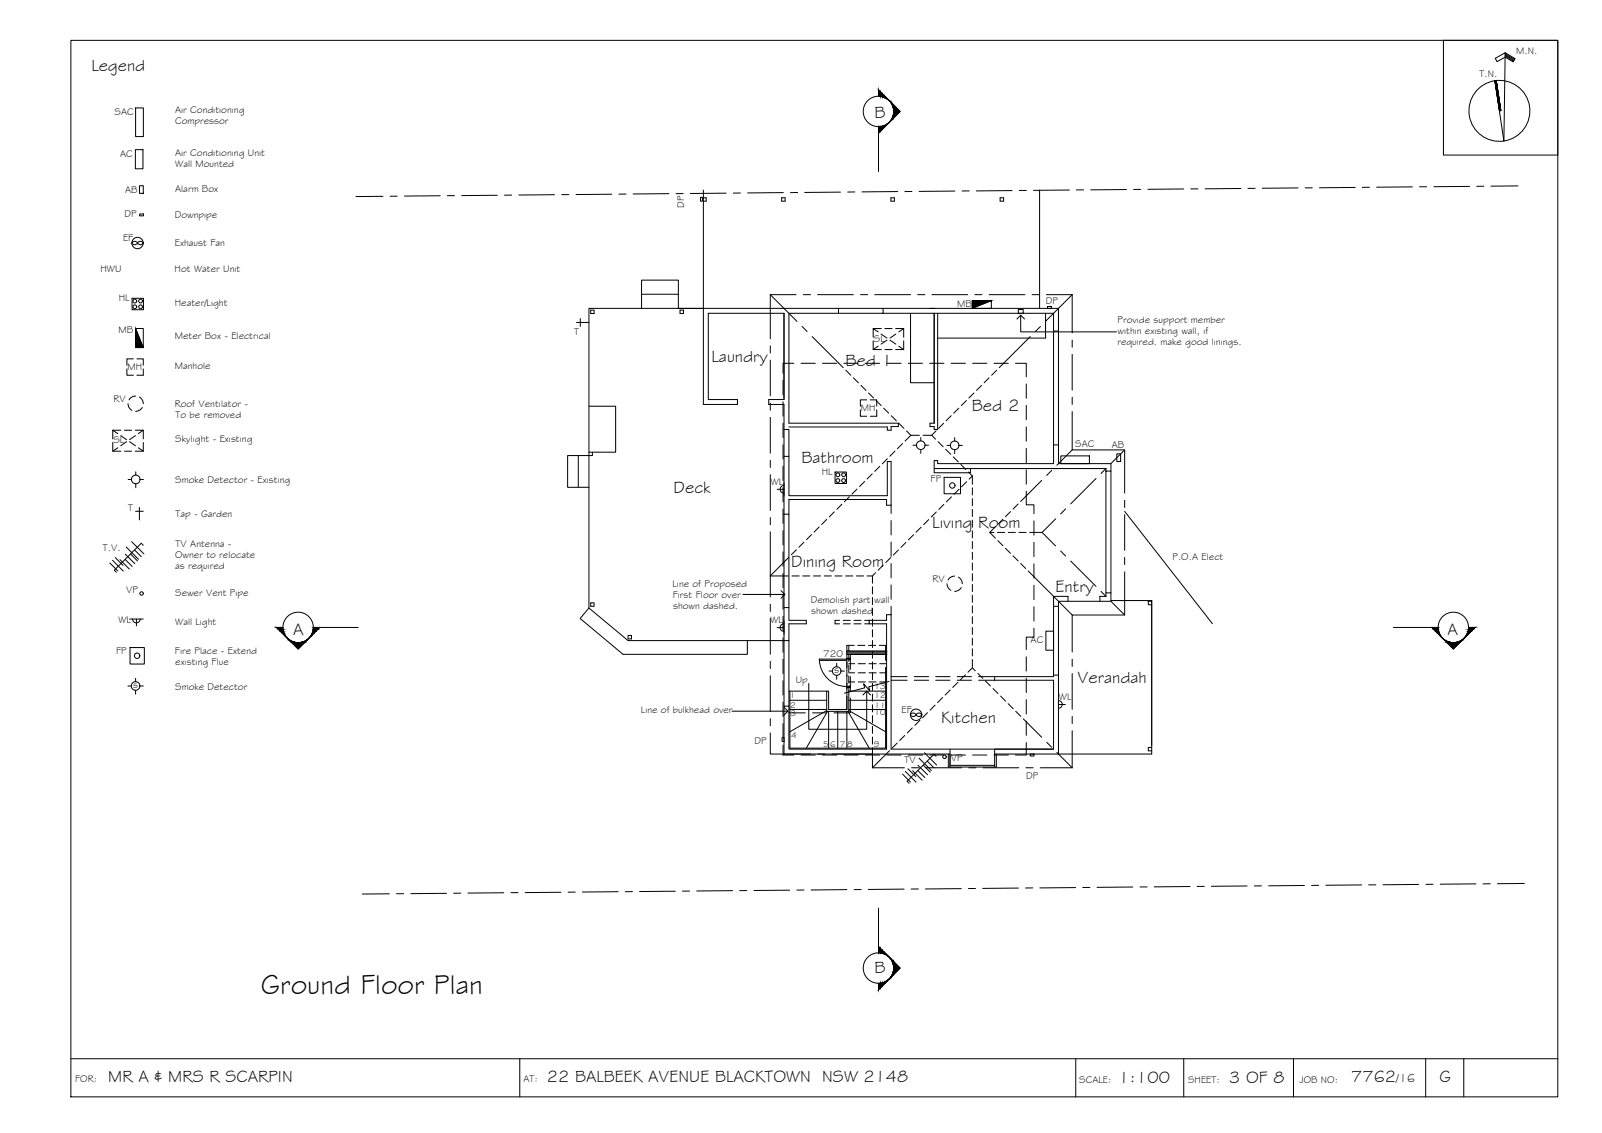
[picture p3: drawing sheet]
<svg xmlns="http://www.w3.org/2000/svg" width="420mm" height="297mm" viewBox="0 0 420 297" stroke-linecap="round" stroke-linejoin="round" font-family="sans-serif">
<!-- layer: HATCH -->
<path d="M222.1 170.7l10.4 .9v-.9zM222.1 170.7l10.4 .9h-10.4z" fill="#545454" stroke="#545454" stroke-width=".26"/>
<!-- layer: BORDER -->
<g fill="none" stroke="#000" stroke-width=".26">
<path d="M18.6 10.6h390v277h-390zM378.6 10.6h30v30.1h-30zM394.8 13.8l2.5 1.6-.5 .8-2-1.2-2.2 1.2-.4-.9 2.6-1.5-.4 23.2-2.3-15.8M394.8 14.1l2.4 1.5M394.8 14.4l2.3 1.4M394.8 14.7l2.2 1.3M392.4 21.1l1.2 7.9M18.6 277.6h390M136.3 277.6v10M282.1 277.6v10M310.5 277.6v10M339.2 277.6v10"/>
<path d="M373.9 277.6v10M383.9 277.6v10"/>
<circle cx="393.3" cy="29.1" r="8"/>
</g>
<!-- layer: 0.13 -->
<path d="M214.9 172.8a7.2 7.2 0 0 0 7.2 7.2M233.2 178.7l-5.4 1.4 .3 1-1.6-1.8 .3 1-5.3 1.4" fill="none" stroke="#000" stroke-width=".26"/>
<!-- layer: EXISTING -->
<g fill="none" stroke="#000" stroke-width=".26">
<path d="M184.5 49.8v56.2h8.9v-1.3h-7.6v-22.6h19.8M184.5 51.9h.7v.8h-.7M205 51.9h.9v.8h-.9zM233.7 51.9h.9v.8h-.9zM262.3 51.9h.9v.8h-.9zM272.7 49.8v31M168.3 77.1h9.6M154.9 81.3h.9v.9h-.9zM168.3 80.8v-7.4h9.6v7.4h6.6M178.4 81.3h.9v.9h-.9zM184.5 80.8h-30v78.6M184.5 80.8h35.4"/>
<path d="M205.6 82.1v22.6h-4v1.3h4v6.6M205.6 82.1v22.6M219.9 82.1h-13v28.8h28.7v.9h-1.9v1h-1v-.9h-25.8M219.9 80.8h11.7v1.3h-11.7zM231.5 82.1h44.8v4.7M231.5 80.8h46.1v6M238.8 82.1v18.2h6.2M245 82.1v28.8h-1.1v.9h1.1v.8h.9v-30.5M274.2 82.1v6.5h-28.3M276.3 86.8h1.3v29.8h-1.3zM151.7 119.4v8.4M154.5 118.5h.9v.9h-6.5v8.4h5.6"/>
<path d="M154.5 106.5h7v12h-6.1M205.6 112.6h1.3v7h-1.3zM205.6 119.6v15.2M206.9 119.6v10.4h25.8v-9h1v13.6M276.3 116.6v5h-30.4v-.9h-.9v2.1h45.1v.7M277.6 116.6v5h13.8v1.9M205.6 134.8h1.3v24.5h-1.3zM233.7 132.5h-1.2v-1.5h-25.6v3.8M233.7 136.5v3.7M245 122.8v1.1h9.5v-1.1M290.1 123.5h1.3v31.9h-1.3zM154.5 159.4l-2.3 2.8 11.2 9.3h32.6v-3.5"/>
<path d="M154.5 159.4l10.2 8.6h40.9M154.9 158h.9v1h-.9zM205.6 159.3v8.7M206.9 159.3v3.3h4.6v.9h-4.6v4.5M233.7 142.1v3.8M233.7 147.7v3.8M233.7 153.4v3.7M233.7 159v37.4h42.6M276.3 159h1.3v18h-1.3zM280.1 157.6v-1.2h-3.8v2.6M290.1 155.4v1h-1.6v1.2M291.4 155.4v2.2h-13.8v1.4"/>
<path d="M291.4 157.5h10.7v40.2h-41.2M302.1 157.6h-.9v1h.9M164.7 166.6h.9v.9h-.9zM205.6 168h1.3v17.1h-1.3zM220.2 162.6h-1.2v.9h1.2M221.2 162.6h1.8M221.2 163.5h1.8M224 162.6h1.8M224 163.5h1.8M226.8 163.5h5.7v32.9h-25.6v-11.3M233.7 161.2h-1.2v1.4h-5.7M233.7 177.4h4.2"/>
<path d="M233.7 178.3h4.2M239.8 177.4h3.8M239.8 178.3h3.8M245.4 177.4h3.8M245.4 178.3h3.8M251 177.4h3.8M251 178.3h3.8M256.7 178.3h19.6v18.1M260.9 177.4v.9M276.3 177v.4h-19.6M277.6 177v20.7M205.6 185.1v12.6h43.6v3.4"/>
<path d="M248.7 197.7v3.4h12.6v-3.4M249.2 196.4v4.3h11.7M260.9 197.7v3.4M276.3 196.4h-15.4v1.3M302.1 196h-.9v.8h.9"/>
</g>
<!-- layer: STAIRS -->
<g fill="none" stroke="#000" stroke-width=".26">
<path d="M222.1 179.1v6.9h-4.8v-4.8h-10.4M222.1 173.5v3.7M222.6 180v6.5h-5.8v-5.3M222.6 178.8h1.6M222.6 176.4h1.6M222.6 174h1.6M222.6 169.2v1.4M222.6 171.6v1.8M222.6 174.4v1.8M222.6 177.2v1.9M224 169.2h-1.9v2.4M225 169.2h1.9"/>
<path d="M225.1 178.8h1.9M225.1 176.4h1.9M225.1 174h1.9M227.8 169.2h1.9M227.9 178.8h1.9M227.9 176.4h1.9M227.9 174h1.9M230.6 169.2h1.9M230.7 178.8h1.6M230.7 176.4h1.6M230.7 174h1.6M232.3 175v21.1h-25.1v-14.9"/>
<path d="M232.3 169.2v3.9M207.2 186h9.6M207.2 183.6h9.6M216.8 186.3l-9.6 5.5M217 186.5l-5.5 9.6M217.3 186.5v9.6M219.7 186.5v9.6M222.1 186.5v9.6M222.4 186.5l5.6 9.6M222.6 186h9.7M222.6 183.6h9.7M222.6 181.2h9.7"/>
<path d="M222.6 186.3l9.7 5.5"/>
</g>
<!-- layer: NEWWORK -->
<g fill="none" stroke="#000" stroke-width=".26">
<path d="M205.4 99.7v3.8M208.2 95.2h-2.8v2.6M210.1 95.2h3.7M215.7 95.2h3.8M221.3 95.2h3.8M227 95.2h3.7M232.6 95.2h3.7M238.2 95.2h3.8M243.8 95.2h3.8M249.5 95.2h3.7M255.1 95.2h3.7M260.7 95.2h3.7"/>
<path d="M266.3 95.2h2.9v3.6M267.1 81.1h1.3v1h-1.3zM205.4 105.3v3.8M205.4 111v3.7M205.4 116.6v3.7M269.2 100.7v3.7M269.2 106.3v3.7M269.2 111.9v3.8M269.2 117.6v3.7M205.4 122.2v3.8M205.4 127.8v3.8M205.4 133.5v3.7"/>
<path d="M205.4 139.1v3.7M269.2 128.8v3.5h2v2.4M269.2 123.2v3.7M271.2 136.6v3.7M205.4 144.7v3.8M205.4 150.3v3.8M205.4 156v3.7M271.2 142.2v3.7M271.2 147.8v3.8M271.2 153.5v3.7M271.2 159.1v3.7M205.4 161.6v3.7"/>
<path d="M205.4 167.2v3.8M205.4 172.8v3.8M205.4 178.5v3.7M222.1 176.9v3.8M222.1 170.7h10.5M222.1 172.6h.9M223 171.6v3.9M223 177.4v3.7M232.6 171.6h-10.5v3.4M269.2 172.2v3.7M269.2 177.8v3.8M271.2 164.7v2.3h-2v3.3"/>
<path d="M205.4 195.3v2.6h2.8M205.4 184.1v3.7M205.4 189.7v3.8M206.9 186h3.9M206.9 186.9h4.3M210.1 197.9h3.7M212.6 186h3.8M213.1 186.9h3.7M215.7 197.9h3.8M221.3 197.9h3.8M222.1 182.6v3.4h-3.8M222.1 180.2h.9"/>
<path d="M223 183v3.9h-4.3M227 197.9h3.7M232.6 197.9h3.7M238.2 197.9h3.8M243.8 197.9h3.8M249.5 197.9h3.7M255.1 197.9h3.7M260.7 197.9h3.7M269.2 194.7v3.2h-2.9M269.2 183.4v3.8M269.2 189.1v3.7"/>
</g>
<!-- layer: ROOFPLAN EXIST. -->
<g fill="none" stroke="#000" stroke-width=".26">
<path d="M202 77.3h6.8M202 77.3v11.5M202 77.3l7 7M210.7 77.3h1.9M214.4 77.3h9.4M225.7 77.3h1.8M229.4 77.3h9.4M240.7 77.3h1.9M244.4 77.3h9.4M255.7 77.3h1.8M259.4 77.3h9.4M270.7 77.3h1.8"/>
<path d="M274.4 77.3h6.8M281.2 77.3v10M281.2 77.3l-7 7M202 90.7v1.9M202 94.4v9.4M210.4 85.6l1.3 1.3M213 88.2l8.2 8.2M221.8 97.1l1.3 1.3M223.8 99.1l1.3 1.3M259.4 99.1l-1.3 1.3M261.4 97.1l-1.3 1.3M270.2 88.2l-8.1 8.2"/>
<path d="M272.9 85.6l-1.3 1.3M281.2 89.2v1.8M281.2 92.9v9.4M202 105.7v1.9M202 109.4v9.4M225.8 101l1.3 1.4M227.8 103l1.3 1.3M229.8 105l1.3 1.3M231.8 107l1.3 1.3M233.8 109l1.3 1.3M234.7 118.3l-1.3 1.3M235.7 111l1.4 1.3"/>
<path d="M236.7 116.3l-1.3 1.3M237.7 113l1.2 1.1M238.9 114.1h2.2M238.9 114.1l-1.5 1.5M242.1 114.1h2.3l1 1M245.5 113l-1.1 1.1M246 115.8l1.4 1.3M247.5 111l-1.3 1.3M248 117.8l1.4 1.3M249.5 109l-1.4 1.3M250 119.8l1.3 1.3M251.5 107l-1.4 1.3"/>
<path d="M253.5 105l-1.4 1.3M255.4 103l-1.3 1.3M257.4 101l-1.3 1.4M281.2 107.9v10.1h13.8v11.3M281.2 104.2v1.8M281.2 118l-4 4M295 118l-3.6 3.5M202 120.7v1.8M202 124.4v9.4M202 135.7v1.9M202 139.4v17.1M214.8 138.2l-1.3 1.3"/>
<path d="M216.8 136.2l-1.3 1.3M218.8 134.2l-1.3 1.3M220.8 132.2l-1.3 1.3M222.8 130.2l-1.3 1.3M224.8 128.2l-1.4 1.4M226.8 126.2l-1.4 1.4M228.8 124.2l-1.4 1.4M230.7 122.3l-1.3 1.3M232.7 120.3l-1.3 1.3M241.6 138.2l-1.4 1.3M243.6 136.2l-1.4 1.4M245.6 134.2l-1.4 1.4"/>
<path d="M247.6 132.2l-1.4 1.4M249.5 130.3l-1.3 1.3M251.5 128.3l-1.3 1.3M252 121.8l1.3 1.3M253.5 126.3l-1.3 1.3M254 123.8l1 1M255 124.8v2.2M255 127.9v1.9M255 130.7v1.9M255 133.5v1.9M255 136.3v1.9M255 139.2v1.8"/>
<path d="M255 124.8l-.8 .8M259.6 139.6h1.1M261.1 138.1l-1.5 1.5 1.5 1.5M261.6 139.6h1.9M263 136.1l-1.3 1.3M264.4 139.6h1.9M265 134.1l-1.3 1.4M267 132.1l-1.3 1.4M267.2 139.6h1.9M270.1 139.6h3.2M273.2 126l-5.5 5.5M273.3 139.6l3.5 3.5"/>
<path d="M275.9 123.3l-1.4 1.3M276.8 136.1l-3.5 3.5M279.5 133.4l-1.3 1.3M287.5 125.4l-6.7 6.7M290.1 122.8l-1.3 1.3M295 131.2v1.8M295 134.9v9.4M202 158.4v1.9M206.9 146.1l-4.9 4.9h4.8M207.7 151h1.9M208.9 144.1l-1.4 1.4M210.5 151h1.9"/>
<path d="M210.8 142.1l-1.3 1.4M212.8 140.2l-1.3 1.3M213.3 151h1.9M216.2 151h1.8M219 151h1.8M221.8 151h1.9M224.6 151h1.9M227.4 151h1.4v1.9M228.8 153.8v1.9M228.8 156.6v1.9M228.8 159.5v1.8M229.6 150.1l-.8 .9"/>
<path d="M231.6 148.2l-1.3 1.3M233.6 146.2l-1.3 1.3M235.6 144.2l-1.3 1.3M237.6 142.2l-1.3 1.3M239.6 140.2l-1.3 1.3M255 142v1.8M255 144.8v1.9M255 147.6v1.9M255 150.4v1.9M255 153.2v1.9M255 156v1.9M255 158.8v1.9"/>
<path d="M261.7 141.7l1.3 1.4M263.7 143.7l1.3 1.4M265.7 145.7l1.3 1.4M267.7 147.7l1.3 1.3M269.7 149.7l11.5 11.5M278.2 144.5l1.3 1.3M280.8 147.1l6.7 6.6M288.8 155.1l1.3 1.3M291.4 157.7l3.6 3.5M295 149.9v11.3h-13.8v9.8M295 146.1v1.9M202 162.2v9.3"/>
<path d="M202 173.4v1.9M202 177.2v9.3M228.8 162.3v1.9M228.8 165.1v1.9M228.8 167.9v1.9M228.8 170.7v1.9M228.8 173.5v1.9M228.8 176.3v1.9M228.8 179.1v1.9M251.2 178.9l-1.3 1.3M253.2 176.9l-1.3 1.3M255 172.9v2.2l-1.1 1.1"/>
<path d="M255 175.1l.8 .8M255 161.7v1.8M255 164.5v1.8M255 167.3v1.9M255 170.1v1.9M256.5 176.5l1.3 1.4M258.5 178.5l1.3 1.3M281.2 172.8v1.9M281.2 176.6v9.4M202 192.1v5.6h10.6M202 188.4v1.9M214.5 197.7h1.9"/>
<path d="M218.2 197.7h10.6M228.8 182v1.8M228.8 184.8v1.9M228.8 187.6v1.9M228.8 190.4v1.9M228.8 193.2v1.9M228.8 196v5.3M233.3 196.8l-4.5 4.5M235.3 194.8l-1.3 1.3M237.3 192.8l-1.3 1.3M239.3 190.8l-1.3 1.4M241.3 188.8l-1.3 1.4"/>
<path d="M243.3 186.9l-1.4 1.3M245.2 184.9l-1.3 1.3M247.2 182.9l-1.3 1.3M249.2 180.9l-1.3 1.3M260.4 180.5l1.4 1.3M262.4 182.5l1.3 1.3M264.4 184.5l1.3 1.3M266.4 186.5l1.3 1.3M268.4 188.5l4.8 4.8M274.5 194.6l1.4 1.3M277.2 197.3l4 4M281.2 187.8v1.9"/>
<path d="M281.2 191.6v9.7M228.8 201.3h8.4M239.1 201.3h1.8M242.8 201.3h9.4M254.1 201.3h1.9M257.8 201.3h9.4M269.1 201.3h1.9M272.8 201.3h8.4"/>
</g>
<!-- layer: SECTION POINT -->
<g fill="#000" stroke="#000" stroke-width=".26">
<path d="M232.8 32.4l.4-.3zM232.8 26l.4 .4zM233.6 31.6l-.4 .5zM233.6 26.8l.3 .5zM234.4 27.6l1.7 1.6-1.7 1.7zM75 166.9l.4 .4zM75.7 167.7l.6 .3zM76.5 168.5h3.4l-1.7 1.7zM80.6 167.7l.4-.4zM81.4 166.9l-.4 .4zM378 166.9l.4 .4zM378.4 167.3l.4 .4z"/>
<path d="M379.5 168.5h3.3l-1.6 1.7zM383.1 168l.5-.3zM384.4 166.9l-.4 .4zM232.8 250.6l.4 .4zM232.8 257l.4-.4zM233.2 251l.4 .4zM233.9 255.7l-.3 .6zM234.4 252.1l1.7 1.7-1.7 1.7z"/>
<path d="M230.4 23.6l.5 .5v1.2zM230.4 23.6v1.6l.5 .1z"/>
<path d="M230.4 33.2h.5v1.2zM230.4 33.2v1.7l.5-.5z"/>
<path d="M230.9 24.1l.5 .5v.8zM230.9 24.1v1.2l.5 .1z"/>
<path d="M230.9 33.2l.5-.1v.8zM230.9 33.2v1.2l.5-.5z"/>
<path d="M231.4 24.6l.6 .5v.4zM231.4 24.6v.8l.6 .1z"/>
<path d="M231.4 33.1l.6-.2v.5zM231.4 33.1v.8l.6-.5z"/>
<path d="M232 25.1l.4 .7zM232 25.1v.4l.4 .3z"/>
<path d="M232 32.9l.4-.2v.2zM232 32.9v.5l.4-.5z"/>
<path d="M232.4 25.6l.4 .4zM232.4 25.6l.4 .4z"/>
<path d="M232.4 32.7l.4-.3zM232.4 32.7v.2l.4-.4z"/>
<path d="M233.6 26.8l.3 .5zM233.2 26.4l.4 .4z"/>
<path d="M233.9 31.2l-.3 .4zM233.6 31.6l.3-.2z"/>
<path d="M233.9 27.1l.3 .2v.5zM233.9 27.1l.3 .7z"/>
<path d="M234.2 30.6v.6h-.3zM233.9 31.2v.2l.3-.2z"/>
<path d="M234.2 27.3l.1 .2v.9zM234.2 27.3l.1 1.1z"/>
<path d="M234.3 30.1v.9l-.1-.4zM234.2 30.6v.6l.1-.2z"/>
<path d="M234.3 27.5l.1 1.4zM234.3 27.5l.1 1.4z"/>
<path d="M234.4 29.5v1.4zM234.3 30.1v.9z"/>
<path d="M72.5 164.5l.6 .5h1.1zM72.5 164.5h1.7v.5z"/>
<path d="M73.1 165l.5 .5h.7zM73.1 165h1.1l.1 .5z"/>
<path d="M73.6 165.5l.5 .5h.4zM73.6 165.5h.7l.2 .5z"/>
<path d="M74.1 166l.6 .5zM74.1 166h.4l.2 .5z"/>
<path d="M74.5 166.5l.5 .4zM74.5 166.5l.5 .4z"/>
<path d="M76.1 168l.2 .2h.5zM76.1 168l.7 .2z"/>
<path d="M75.7 167.7l.6 .3zM75.4 167.3l.4 .4z"/>
<path d="M76.3 168.2l1.1 .2zM76.3 168.2l1.1 .2z"/>
<path d="M76.5 168.4l1.4 .1zM76.5 168.4l1.4 .1z"/>
<path d="M78.5 168.5h1.4zM79 168.4h1z"/>
<path d="M79 168.4h1l-.4-.2zM79.6 168.2h.5l-.1 .2z"/>
<path d="M79.6 168.2h.5v-.2zM80.1 168h.3l-.3 .2z"/>
<path d="M80.1 168l.5-.3zM80.6 167.7l-.2 .3z"/>
<path d="M81.7 166.5l-.3 .4zM81.7 166.5h.2l-.5 .4z"/>
<path d="M81.9 166l-.2 .5h.2zM81.9 166h.4l-.4 .5z"/>
<path d="M82.1 165.5l-.2 .5h.4zM82.1 165.5h.7l-.5 .5z"/>
<path d="M82.2 165l-.1 .5h.7zM82.2 165h1.1l-.5 .5z"/>
<path d="M82.2 164.5v.5h1.1zM82.2 164.5h1.6l-.5 .5z"/>
<path d="M376.1 165l1.1-.5v.5zM375.5 164.5l.6 .5 1.1-.5z"/>
<path d="M376.6 165.5l.6-.5 .1 .5zM376.1 165l.5 .5 .6-.5z"/>
<path d="M377.3 165.5l.2 .5h-.5zM376.6 165.5l.4 .5 .3-.5z"/>
<path d="M377.5 166l.2 .5h-.2zM377 166l.5 .5v-.5z"/>
<path d="M377.7 166.5l.3 .4zM377.5 166.5l.5 .4-.3-.4z"/>
<path d="M378.8 167.7l.5 .3zM378.7 167.7l.3 .3z"/>
<path d="M379.3 168l.5 .2h-.5zM379 168l.3 .2v-.2z"/>
<path d="M379.4 168.4l.4-.2 .5 .2zM379.3 168.2l.1 .2 .4-.2z"/>
<path d="M379.5 168.5h1.4zM379.4 168.4h.9z"/>
<path d="M381.5 168.5l1.4-.1zM381.5 168.5l1.4-.1z"/>
<path d="M382 168.4l1.1-.2zM382 168.4l1.1-.2z"/>
<path d="M382.6 168.2l.7-.2-.2 .2zM382.6 168.2l.7-.2z"/>
<path d="M383.1 168l.5-.3zM383.6 167.7l.4-.4z"/>
<path d="M384.4 166.9l.4-.4zM384.6 166.5l-.2 .4 .4-.4z"/>
<path d="M384.6 166.5l.7-.5zM384.9 166l-.3 .5 .7-.5z"/>
<path d="M384.9 166l.9-.5-.5 .5zM385 165.5l-.1 .5 .9-.5z"/>
<path d="M385 165.5l1.3-.5-.5 .5zM385.2 165l-.2 .5 1.3-.5z"/>
<path d="M385.2 165l1.6-.5-.5 .5zM385.2 164.5v.5l1.6-.5z"/>
<path d="M230.9 257.8l-.5 1.7 .5-.6zM230.4 257.8h.5l-.5 1.7z"/>
<path d="M230.9 248.7l-.5 1.1h.5zM230.4 248.2l.5 .5-.5 1.1z"/>
<path d="M231.4 257.7l-.5 1.2 .5-.5zM230.9 257.8l.5-.1-.5 1.2z"/>
<path d="M231.4 249.2l-.5 .6 .5 .1zM230.9 248.7l.5 .5-.5 .6z"/>
<path d="M232 257.5l-.6 .9 .6-.5zM231.4 257.7l.6-.2-.6 .9z"/>
<path d="M231.4 249.9l.6 .2v-.4zM231.4 249.2l.6 .5-.6 .2z"/>
<path d="M232.4 257.3l-.4 .6zM232 257.5l.4-.2-.4 .6z"/>
<path d="M232 250.1l.4 .2v-.2zM232 249.7l.4 .4h-.4z"/>
<path d="M232.8 257l-.4 .5zM232.4 257.3l.4-.3-.4 .5z"/>
<path d="M232.4 250.3l.4 .3zM232.4 250.1l.4 .5-.4-.3z"/>
<path d="M233.9 255.7l-.3 .6zM233.6 256.2l-.4 .4z"/>
<path d="M233.6 251.4l.3 .5zM233.6 251.3l.3 .4z"/>
<path d="M234.2 255.2l-.3 .7 .3-.2zM234.2 255.2l-.3 .7z"/>
<path d="M233.9 251.9l.3 .5v-.5zM233.9 251.7l.3 .2h-.3z"/>
<path d="M234.3 254.6l-.1 1.1 .1-.1zM234.3 254.6l-.1 1.1z"/>
<path d="M234.3 252l-.1 .4 .1 .6zM234.2 251.9l.1 .1-.1 .4z"/>
<path d="M234.4 254.1l-.1 1.5zM234.4 254.1l-.1 1.5z"/>
<path d="M234.4 252.1v1.4zM234.3 252v1z"/>
</g>
<g fill="none" stroke="#000" stroke-width=".26">
<path d="M230.4 25.2v-1.6l5.7 5.6-5.7 5.7M230.4 33.2v11.8M74.2 164.5h-1.7l5.7 5.7 5.6-5.7M82.2 164.5h11.7M365.4 164.5h11.8M375.5 164.5l5.7 5.7 5.6-5.7h-1.6M230.4 238.1v11.7M230.4 248.2l5.7 5.6-5.7 5.7v-1.7"/>
<circle cx="230.4" cy="29.2" r="4"/>
<circle cx="78.2" cy="164.5" r="4"/>
<circle cx="381.2" cy="164.5" r="4"/>
<circle cx="230.4" cy="253.8" r="4"/>
</g>
<!-- layer: SERVICES -->
<g fill="none" stroke="#000" stroke-width=".26">
<path d="M35.5 39.2h2v5.1h-2zM35.6 28.3h2v7.5h-2zM36.6 48.7h1v2h-1zM36.6 56.1h1v.5h-1zM183.7 51.7h.5v1h-.5zM34.6 78.2h3v3h-3zM34.8 63.5a.86 .86 0 0 1 1.3 .2 .86 .86 0 0 1-1.5 0zM36.1 63.7a.86 .86 0 0 1 1.5 0M36.1 63.7a.86 .86 0 0 0 1.5 0M260 78.8h-5v2l5-2v2h-5M33.3 96.7v1.7h1.7M35 94.1h-1.7v1.7"/>
<path d="M35.5 86.1v5h2.1l-2.1-5h2.1v5M35.9 94.1h1.7v1.7M37.6 96.7v1.7h-1.7M151.2 84.5h3.3M152.2 83.5v2M229 89.4v2.2h2.1M229 86.1h2.1M230.3 87l-1.3-.9v2.3M230.3 90.8l-1.3 .8M231.1 87.6l1.5 1M232.1 86.1h1.9M232.1 91.6h1.9"/>
<path d="M232.6 89.2l-1.5 1M233.4 89.2l1.6 1M234.9 86.1h2.1v2.3M235 87.6l-1.6 1M235.7 90.8l1.3 .8M237 89.4v2.2h-2.1M237 86.1l-1.3 .9M274.7 80.3h1v.5h-1zM29.6 116v2.3h2.1M29.6 112.8h2.1M30.9 113.7l-1.3-.9v2.3M30.9 117.4l-1.3 .9"/>
<path d="M31.7 114.2l1.5 1.1M32.6 112.8h1.9M32.6 118.3h1.9M33.2 115.8l-1.5 1.1M33.6 105.8l.2 .9 .8 .9M34 115.8l1.5 1.1M35.5 112.8h2.1v2.3M35.5 114.2l-1.5 1.1M35.6 103.8l-1.2 .4-.6 .6M36.3 117.4l1.3 .9M36.6 104.1l.8 .9 .2 .8M37.3 106.8l-.5 .7-1.2 .3"/>
<path d="M37.6 116v2.3h-2.1M37.6 112.8l-1.3 .9M225.6 107.5v1.6h1.7M227.3 104.8h-1.7v1.7M228.2 104.8h1.7v1.7M229.9 107.5v1.6h-1.7M239.5 116.7h.9M241.5 114.7v.9M241.5 117.8v1.1M242.6 116.7h.9M248.4 116.8h.8M250.4 114.7v.9"/>
<path d="M250.4 117.9v1M251.5 116.8h.9M278.2 119.5h7.5v2.1h-7.5zM292.9 119h1v2h-1zM33.6 125.7h.9M35.5 134h2.1M35.6 123.7v.9M35.6 126.8v1.1M36.6 133v3.3M36.7 125.7h.9M203.8 128.3h1.8M205.6 127.3a1.01 1.01 0 0 0-1 1 1.01 1.01 0 0 0 1 1"/>
<path d="M205.6 126.5v3.6M219 123.8h3v3h-3zM247.6 125.2h4.3v4.2h-4.3zM295 134.1l23 29.4M28.8 147.6l2.1 2.1M29.5 146.9l2.8 2.8M30.2 146.2l2.1 2M31.5 146.7l2.4 2.5M32.8 146.7l1.9 1.8M32.9 145.3l2.5 2.5M33.1 143.4l3.2 3.2M34.2 145.2l1.9 1.9"/>
<path d="M34.5 142l3.2 3.2M35.3 144.2l1.7 1.7M37.6 143l-.6-.6-7 7.1 .5 .5M248.4 153l.2 .9 .8 .9M250.4 151l-.8 .2-1 .8M251.4 151.3l.8 .9 .2 .8M252.1 154l-.9 .9-.8 .1M33.5 179.8h.9M34 162.3h3.6M34.1 169.8h3.8v4.3h-3.8zM34.8 162.3a1.01 1.01 0 0 0 1 1 1.01 1.01 0 0 0 1-1M35.6 177.8v.9"/>
<path d="M35.8 162.3v1.8M36.7 179.8h.9M203.8 164.5h1.8M205.6 163.5a1.01 1.01 0 0 0-1 1 1.01 1.01 0 0 0 1 1M205.6 162.7v3.6M217.4 175.9h.9M219.4 173.9v.9M219.4 177.1v1M220.6 175.9h.9M274.3 165.5h2v5h-2zM35.6 181v1M205.1 193.4h.5v1h-.5z"/>
<path d="M239 187.1a.86 .86 0 0 1 1.3 .3 .86 .86 0 0 1-1.5 0zM240.5 187.1a.86 .86 0 0 1 1.3 .3 .86 .86 0 0 1-1.5 0zM241 198.8l3.2 3.2M242.5 197.4l3.1 3.2M243.2 199.5l1.7 1.8M245.5 198.3l-.5-.5-7.1 7 .5 .6M270.2 197.7h1v.5h-1zM277.6 183.7a1.01 1.01 0 0 1 1 1 1.01 1.01 0 0 1-1 1M277.6 184.7h1.8M277.6 182.9v3.6M236.7 202.9l2.1 2.1M237.4 202.2l2.8 2.9"/>
<path d="M238.1 201.5l2.1 2.1M239.4 202l2.5 2.5M240.7 202l1.9 1.8M240.8 200.6l2.5 2.5M242.1 200.6l1.9 1.8"/>
<circle cx="35.4" cy="78.9" r=".5"/>
<circle cx="36.1" cy="63.7" r="1.49"/>
<circle cx="36.9" cy="78.9" r=".5"/>
<circle cx="35.4" cy="80.4" r=".5"/>
<circle cx="36.9" cy="80.4" r=".5"/>
<circle cx="241.5" cy="116.7" r="1.13"/>
<circle cx="250.4" cy="116.8" r="1.13"/>
<circle cx="35.6" cy="125.7" r="1.13"/>
<circle cx="219.7" cy="124.5" r=".5"/>
<circle cx="219.7" cy="126" r=".5"/>
<circle cx="221.3" cy="126" r=".5"/>
<circle cx="221.3" cy="124.5" r=".5"/>
<circle cx="249.8" cy="127.3" r=".71"/>
<circle cx="37.1" cy="155.6" r=".46"/>
<circle cx="35.6" cy="179.8" r="1.13"/>
<circle cx="36" cy="171.9" r=".71"/>
<circle cx="219.4" cy="175.9" r="1.13"/>
<circle cx="240.3" cy="187.4" r="1.49"/>
<circle cx="247.7" cy="198.4" r=".46"/>
</g>
<path d="M255 78.8h5l-5 2zM35.5 86.1l2.1 5h-2.1z" fill="#000" stroke="#000" stroke-width=".26"/>
<!-- layer: 0 -->
<path d="M266.7 83.6l1-1 1 1M267.7 82.6v4.4h25.1M194.8 155.8h11M204.8 154.8l1 1-1 1M212.1 179.2v12h15.2v-10M192 186.5h14.7M205.7 185.5l1 1-1 .9M226.3 182.2l1-1 1 1" fill="none" stroke="#000" stroke-width=".26"/>
<!-- layer: BORDER -->
<g fill="#000" stroke="#000" stroke-width=".26">
<path d="M392.1 21.2l1.2 7.9zM392.1 21.2l.3-.1 .9 8z"/>
<path d="M392.4 21.1l.9 8 .3-.1zM392.4 21.1l1.2 7.9z"/>
</g>
<!-- layer: BOUNDARY -->
<g fill="none" stroke="#000" stroke-width=".26">
<path d="M100.4 51.5h-7M104.2 51.4h-1.9M115.5 51.3l-9.4 .1M117.3 51.3h1.9M130.4 51.2l-9.3 .1M134.2 51.2h-1.9M145.4 51l-9.3 .1M147.3 51h1.9M160.5 50.9l-9.4 .1M164.2 50.9h-1.9M175.4 50.8l-9.3 .1M179.2 50.8h-1.9"/>
<path d="M190.4 50.6l-9.3 .1M194.2 50.6h-1.9M205.5 50.5l-9.4 .1M209.2 50.5h-1.9M220.4 50.4l-9.3 .1M224.2 50.3h-1.9M235.4 50.2l-9.3 .1M239.2 50.2h-1.9M250.4 50.1l-9.3 .1M254.2 50.1h-1.9M265.4 50l-9.3 .1M269.2 49.9h-1.9"/>
<path d="M280.4 49.8l-9.3 .1M284.2 49.8h-1.9M295.4 49.7l-9.3 .1M299.2 49.6l-1.9 .1M310.4 49.5l-9.3 .1M312.3 49.5h1.9M325.4 49.4l-9.3 .1M329.2 49.4h-1.9M340.4 49.3l-9.3 .1M342.3 49.2h1.9M355.4 49.1l-9.3 .1M359.2 49.1h-1.9"/>
<path d="M370.4 49l-9.4 .1M372.3 49h1.9M385.4 48.9l-9.3 .1M389.2 48.8h-1.9M398.1 48.7l-7 .1M102.1 234.3l-7.1 .1M104 234.3h1.9M117.1 234.2l-9.4 .1M120.9 234.2h-1.9M132.1 234.1h-9.4M134 234h1.9M147.1 233.9l-9.4 .1"/>
<path d="M150.9 233.9h-1.9M162.1 233.8l-9.4 .1M165.9 233.8h-1.9M177.1 233.7h-9.4M180.9 233.6h-1.9M192.1 233.5l-9.4 .1M195.9 233.5h-1.9M207.1 233.4l-9.4 .1M210.9 233.3l-1.9 .1M222.1 233.2l-9.4 .1M225.9 233.2h-1.9M237.1 233.1l-9.4 .1"/>
<path d="M240.9 233.1h-1.9M252.1 233l-9.4 .1M255.8 232.9l-1.8 .1M267.1 232.8l-9.4 .1M270.9 232.8h-1.9M282.1 232.7l-9.4 .1M285.9 232.7h-1.9M297.1 232.6h-9.4M299 232.5h1.8M312.1 232.4l-9.4 .1M315.9 232.4h-1.9M327.1 232.3l-9.4 .1"/>
<path d="M329 232.3h1.8M342.1 232.1l-9.4 .1M345.8 232.1h-1.8M357.1 232l-9.4 .1M359 232h1.9M372.1 231.9l-9.4 .1M375.8 231.8l-1.8 .1M387.1 231.7l-9.4 .1M390.8 231.7h-1.8M399.8 231.6l-7.1 .1"/>
</g>
<!-- layer: MASK -->
<path d="M214.9 173.1h7.2v-.3zM214.9 172.8h7.2l-7.2 .3z" fill="#fff" stroke="#fff" stroke-width=".26"/>
<path d="M214.9 172.8h7.2v.3h-7.2z" fill="none" stroke="#fff" stroke-width=".26"/>
<!-- layer: DOORS -->
<path d="M214.9 172.8h7.2v.3h-7.2zM222.1 172.6h.9v.3l-.9-.1zM222.1 180l.9-.2v.4h-.9z" fill="none" stroke="#000" stroke-width=".26"/>
<!-- layer: NEWWORK -->
<path d="M228 162.6v.9" fill="none" stroke="#000" stroke-width=".3"/>
<text font-size="7.5" x="68.4" y="260.5">Ground Floor Plan</text>
<g font-size="4.5">
<text x="24" y="18.6">Legend</text>
<text x="229.3" y="30.9">B</text>
<text x="186.6" y="94.8">Laundry</text>
<text x="221.7" y="95.9">Bed 1</text>
<text x="254.9" y="107.9">Bed 2</text>
<text x="210.2" y="121.5">Bathroom</text>
<text x="176.7" y="129.2">Deck</text>
<text x="244.5" y="138.4">Living Room</text>
<text x="207.5" y="148.5">Dining Room</text>
<text x="276.8" y="155.2">Entry</text>
<text x="76.9" y="166.4">A</text>
<text x="379.6" y="166.4">A</text>
<text x="282.6" y="179.1">Verandah</text>
<text x="246.9" y="189.4">Kitchen</text>
<text x="229.3" y="255">B</text>
<text x="28.4" y="283.6">MR A &amp; MRS R SCARPIN</text>
<text x="143.4" y="283.6">22 BALBEEK AVENUE BLACKTOWN NSW 2148</text>
<text x="293.3" y="283.9">1:100</text>
<text x="322.3" y="283.9">3 OF 8</text>
<text x="354.4" y="283.8">7762</text>
<text x="377.5" y="283.8">G</text>
</g>
<text font-size="3.2" x="366.2" y="283.8">/16</text>
<g font-size="2.6">
<text x="397.7" y="14.2">M.N.</text>
<text x="388" y="20.1">T.N.</text>
<text x="45.9" y="29.7">Air Conditioning</text>
<text x="30.1" y="30">SAC</text>
<text x="45.9" y="32.6">Compressor</text>
<text x="31.5" y="41.1">AC</text>
<text x="45.9" y="40.9">Air Conditioning Unit</text>
<text x="46" y="43.8">Wall Mounted</text>
<text x="32.8" y="50.5">AB</text>
<text x="45.9" y="50.4">Alarm Box</text>
<text x="32.6" y="56.8">DP</text>
<text x="45.8" y="57.1">Downpipe</text>
<text x="179.5" y="54.5" transform="rotate(-90 179.5 54.5)">DP</text>
<text x="32.3" y="63.3">EF</text>
<text x="45.9" y="64.4">Exhaust Fan</text>
<text x="26.3" y="71.3">HWU</text>
<text x="45.8" y="71.3">Hot Water Unit</text>
<text x="31.1" y="79">HL</text>
<text x="45.8" y="80.3">Heater/Light</text>
<text x="251.1" y="80.6">MB</text>
<text x="274.3" y="79.6">DP</text>
<text x="31" y="87.3">MB</text>
<text x="45.8" y="88.9">Meter Box - Electrical</text>
<text x="150.6" y="87.8">T</text>
<text x="229.2" y="89.5">SL</text>
<text x="293.1" y="84.6">Provide support member</text>
<text x="293.1" y="87.5">within existing wall, if</text>
<text x="293.1" y="90.4">required. make good linings.</text>
<text x="33.4" y="97">MH</text>
<text x="45.8" y="96.6">Manhole</text>
<text x="29.7" y="105.4">RV</text>
<text x="45.8" y="106.7">Roof Ventilator -</text>
<text x="225.8" y="107.7">MH</text>
<text x="46" y="109.6">To be removed</text>
<text x="29.7" y="116.2">SL</text>
<text x="45.9" y="115.9">Skylight - Existing</text>
<text x="282" y="117.3">SAC</text>
<text x="291.6" y="117.5">AB</text>
<text x="215.5" y="124.5">HL</text>
<text x="45.9" y="126.5">Smoke Detector - Existing</text>
<text x="202.2" y="127">WL</text>
<text x="244.1" y="126.4">FP</text>
<text x="33.6" y="134">T</text>
<text x="46" y="135.7">Tap - Garden</text>
<text x="46" y="143.5">TV Antenna -</text>
<text x="27" y="144.6">T.V.</text>
<text x="45.9" y="146.4">Owner to relocate</text>
<text x="46" y="149.3">as required</text>
<text x="307.5" y="146.8">P.O.A Elect</text>
<text x="33.1" y="155.5">VP</text>
<text x="176.4" y="153.8">Line of Proposed</text>
<text x="244.5" y="152.6">RV</text>
<text x="45.9" y="156.2">Sewer Vent Pipe</text>
<text x="176.4" y="156.7">First Floor over</text>
<text x="176.5" y="159.6">shown dashed.</text>
<text x="212.7" y="158">Demolish part wall</text>
<text x="212.8" y="161">shown dashed</text>
<text x="31.1" y="163.2">WL</text>
<text x="46" y="163.9">Wall Light</text>
<text x="202.1" y="163.4">WL</text>
<text x="30.4" y="171.4">FP</text>
<text x="45.9" y="171.4">Fire Place - Extend</text>
<text x="215.9" y="172.2">720</text>
<text x="270.3" y="168.7">AC</text>
<text x="46" y="174.3">existing Flue</text>
<text x="208.7" y="179.1">Up</text>
<text x="218.8" y="176.5">s</text>
<text x="34.9" y="180.4">s</text>
<text x="45.9" y="180.8">Smoke Detector</text>
<text x="277.7" y="183.5">WL</text>
<text x="168.1" y="187">Line of bulkhead over</text>
<text x="236.5" y="186.9">EF</text>
<text x="197.9" y="195">DP</text>
<text x="237.2" y="199.9">TV</text>
<text x="249.4" y="199.5">VP</text>
<text x="269.2" y="204.4">DP</text>
<text x="19.7" y="283.8">FOR:</text>
<text x="137.3" y="283.6">AT:</text>
<text x="283" y="283.9">SCALE:</text>
<text x="311.6" y="283.9">SHEET:</text>
<text x="340.8" y="283.9">JOB NO:</text>
</g>
<g font-size="2.2">
<text x="207.2" y="183">1</text>
<text x="207.2" y="185.6">2</text>
<text x="229.3" y="185.5">11</text>
<text x="229.3" y="183">12</text>
<text x="229.3" y="180.6">13</text>
<text x="207.3" y="187.6">3</text>
<text x="229.3" y="187.6">10</text>
<text x="207.5" y="193.6">4</text>
<text x="215.9" y="195.8">5</text>
<text x="217.8" y="195.8">6</text>
<text x="220.2" y="195.8">7</text>
<text x="222.2" y="195.8">8</text>
<text x="229.2" y="195.8">9</text>
</g>
</svg>
